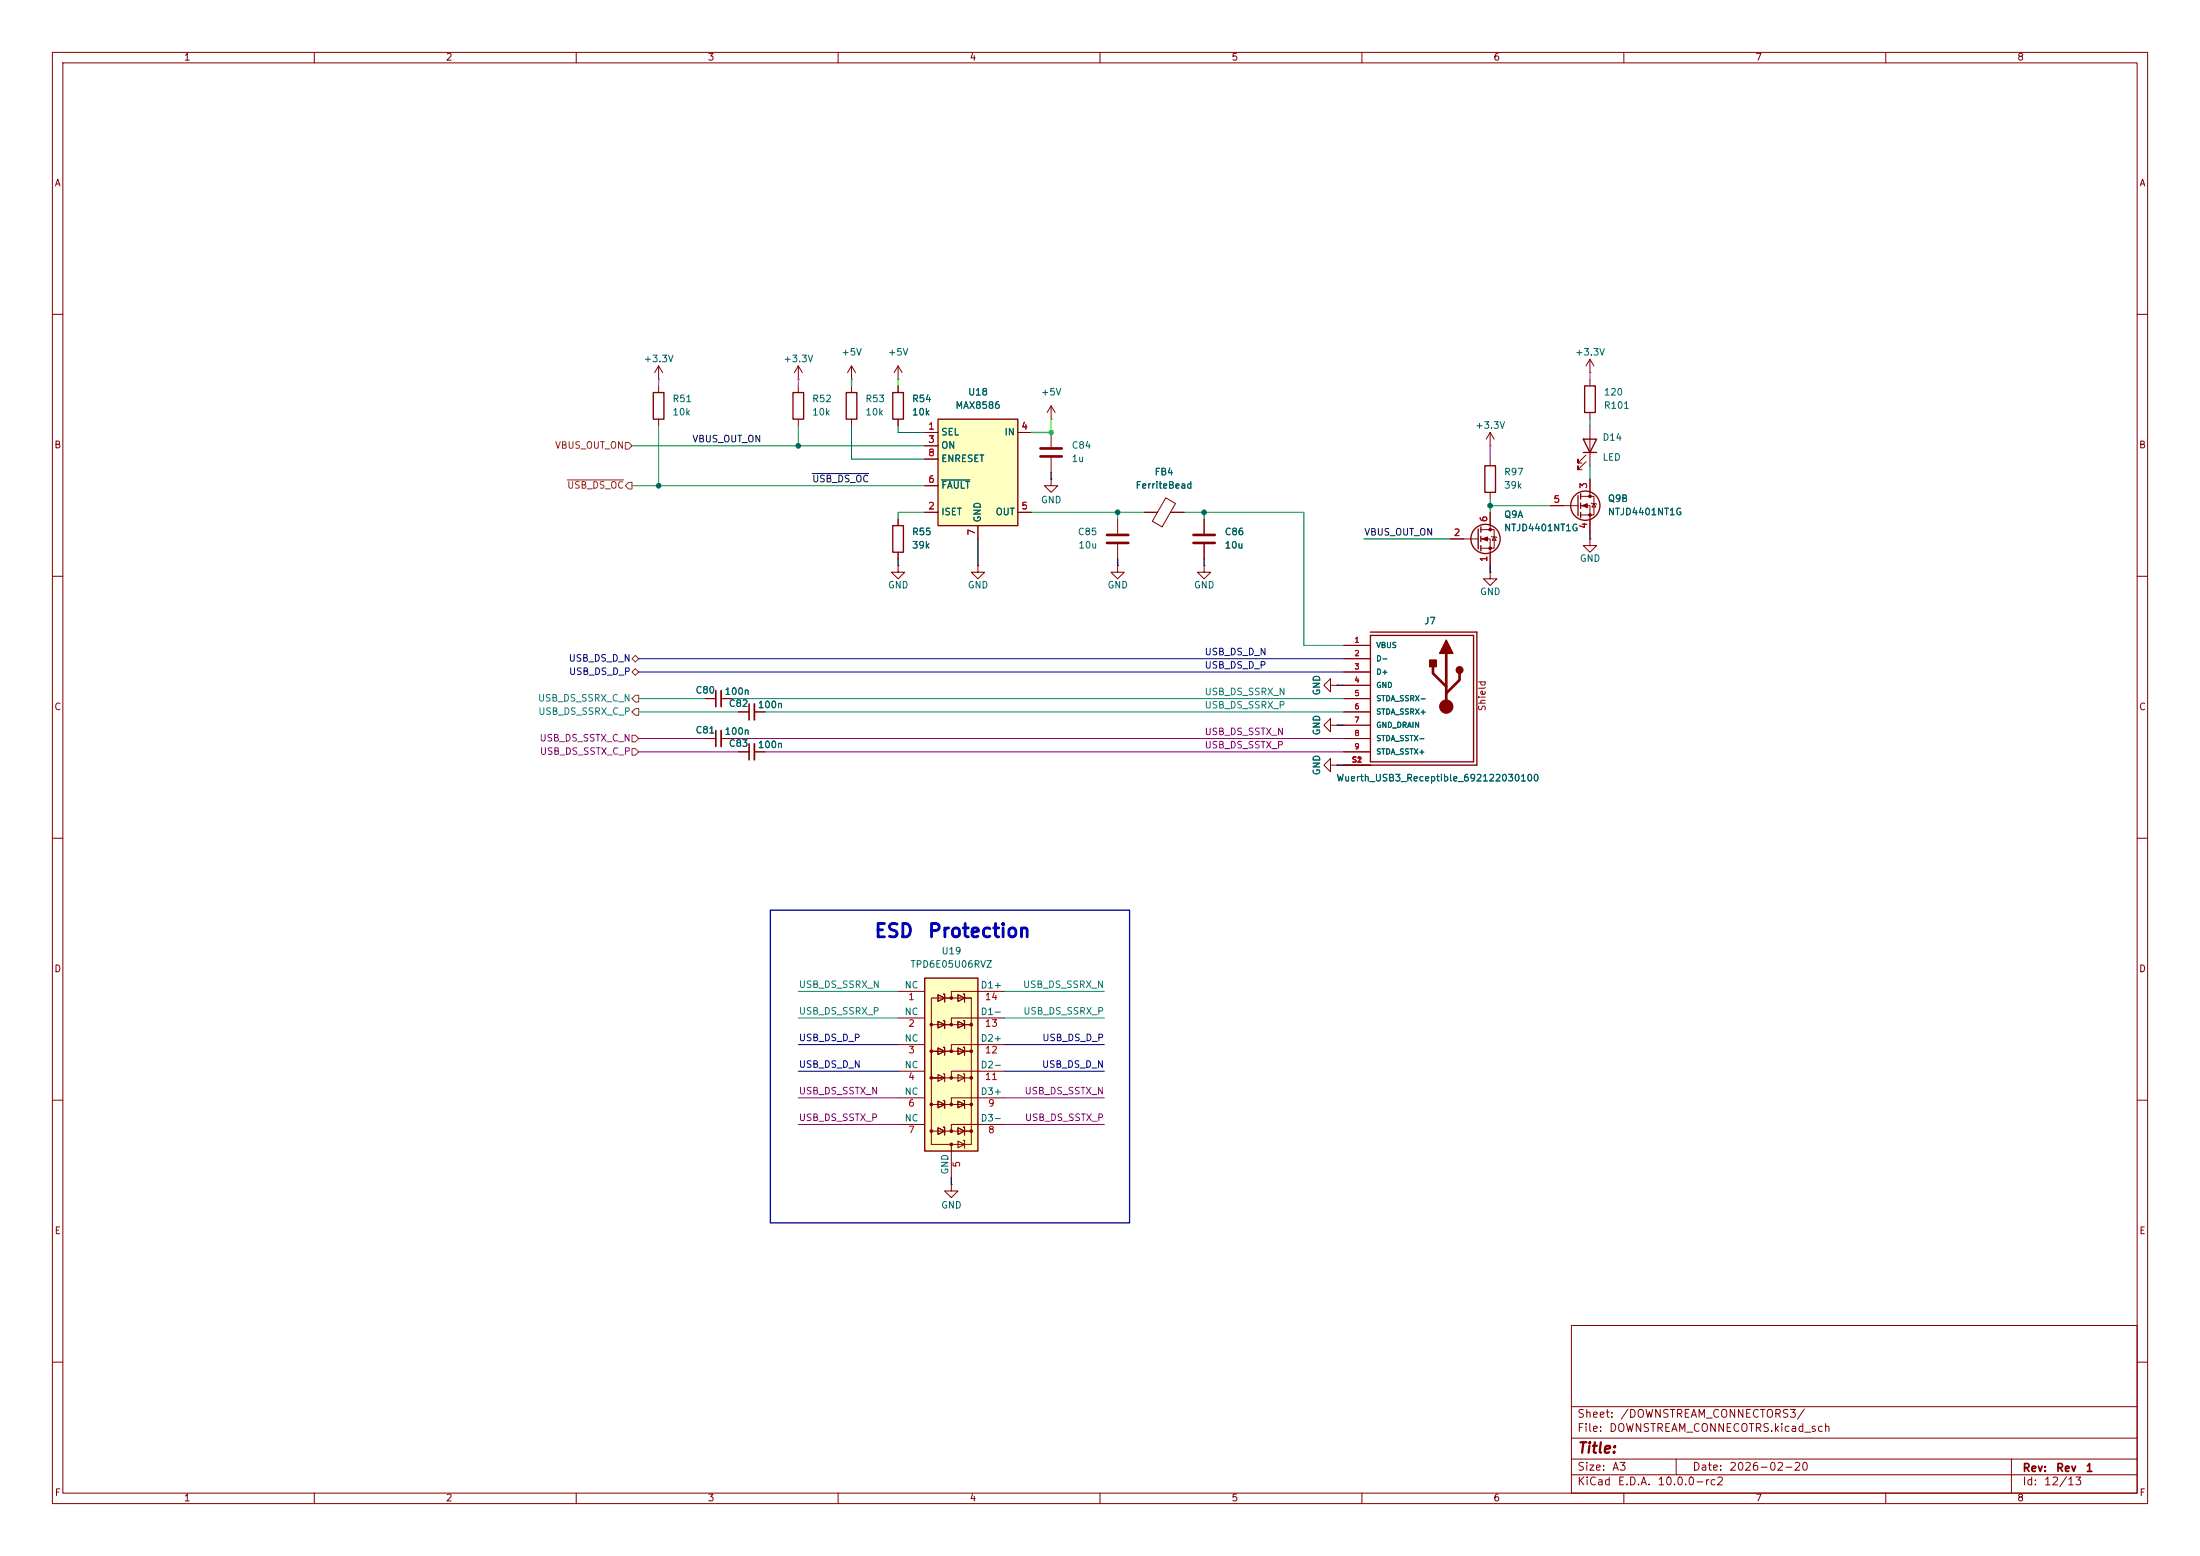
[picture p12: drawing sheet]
<svg xmlns="http://www.w3.org/2000/svg" width="420mm" height="297mm" viewBox="0 0 420 297" stroke-linecap="round" stroke-linejoin="round" font-family="sans-serif">
<g fill="none" stroke="#840000" stroke-width=".19">
<path d="M10 10h400v277h-400zM12 12h396v273h-396zM60 10v2M110 10v2M160 10v2M210 10v2M260 10v2M310 10v2M360 10v2M10 60h2M171.4 72.4h.1M171.4 69.9l-.7 1.2"/>
<path d="M171.4 69.9l.8 1.2M171.4 69.9v2.5M408 60h2M10 110h2M186.7 108v1.2h1.3l-1.3 1.3-1.3-1.3h1.3M186.7 108h.1M408 110h2M141 135.9h2M144 135.9h2M256.5 123.2h5.1M256.5 125.7h5.1M256.5 128.3h5.1"/>
<path d="M256.5 130.8h5.1M256.5 133.4h5.1M256.5 135.9h5.1M256.5 138.4h5.1M10 160h2M256.5 141h5.1M256.5 143.5h5.1M256.5 146.1h5.1M408 160h2M10 210h2M408 210h2M300 253h108v32h-108z"/>
<path d="M10 260h2M300 278.5h108M300 274.5h108M300 268.5h108M320 278.5v3M384 278.5v6.5M408 260h2M60 285v2M110 285v2M160 285v2M210 285v2M260 285v2"/>
<path d="M300 281.5h108M310 285v2M360 285v2"/>
</g>
<path d="M261.6 121.3h19.7v24.1h-19.7zM261.6 120.7h20.3v25.4h-20.3" fill="none" stroke="#840000" stroke-width=".25"/>
<g fill="#840000" stroke="#840000" stroke-width=".25">
<path d="M272.9 126h1.3v1.3h-1.3z"/>
<path d="M276.1 122.2l1.3 2.5h-2.6z"/>
<circle cx="278.6" cy="127.9" r=".63"/>
</g>
<path d="M273.6 127.3v1.2l2.5 2.6M276.1 124.7v10.2M278.6 128.5v1.3l-2.5 2.5" fill="none" stroke="#840000" stroke-width=".51"/>
<circle cx="276.1" cy="134.9" r="1.27" fill="#840000" stroke="#840000" stroke-width=".19"/>
<path d="M143 134.4v3" fill="none" stroke="#840000" stroke-width=".3"/>
<path d="M144 134.4v3" fill="none" stroke="#840000" stroke-width=".33"/>
<path d="M179.1 80h15.2v20.3h-15.2z" fill="#ffffc2"/>
<path d="M179.1 80h15.2v20.3h-15.2z" fill="none" stroke="#840000" stroke-width=".25"/>
<path d="M176.5 82.6h2.6M176.5 97.8h2.6M176.5 85.1h2.6M176.5 92.7h2.6M176.5 87.6h2.6M194.3 82.6h2.5M194.3 97.8h2.5M186.7 100.3v2.6" fill="none" stroke="#840000" stroke-width=".19"/>
<path d="M179.7 91.6h5.5" fill="none" stroke="#006464" stroke-width=".19"/>
<path d="M176.5 186.7h10.2v33h-10.2z" fill="#ffffc2"/>
<g fill="none" stroke="#840000" stroke-width=".25">
<path d="M124.7 74.9h2v5.1h-2zM151.4 74.9h2v5.1h-2zM161.5 74.9h2.1v5.1h-2.1zM170.4 74.9h2.1v5.1h-2.1zM302.5 73.7h2v5h-2zM283.5 88.9h2v5.1h-2zM301.2 94.6v3.8M301.8 94.2v1.1M301.8 96v1M301.8 97.8v1M302.3 83.8h2.5l-1.3 2.6zM302.3 86.4h2.5"/>
<path d="M170.4 100.3h2.1v5.1h-2.1zM282.2 101v3.8M282.7 100.6v1M282.7 102.4v1M282.7 104.1v1.1M176.5 186.7h10.2v33h-10.2z"/>
<circle cx="302.6" cy="96.5" r="2.79"/>
<circle cx="283.6" cy="102.9" r="2.79"/>
</g>
<g fill="none" stroke="#840000" stroke-width=".19">
<path d="M125.7 72.4h.1M125.7 69.9l-.7 1.2M125.7 69.9l.8 1.2M125.7 69.9v2.5M125.7 73.7v1.2M152.4 72.4h.1M152.4 69.9l-.8 1.2M152.4 69.9l.8 1.2M152.4 69.9v2.5M152.4 73.7v1.2M162.6 72.4h.1M162.6 69.9l-.8 1.2"/>
<path d="M162.6 69.9l.7 1.2M162.6 69.9v2.5M162.6 73.7v1.2M171.4 73.7v1.2M200.7 77.5v2.5M200.7 77.5l-.8 1.2M200.7 77.5l.7 1.2M303.5 71.1h.1M303.5 68.6v2.5M303.5 72.4v1.3M303.5 78.7v1.3M303.5 68.6l-.7 1.3"/>
<path d="M303.5 68.6l.8 1.3M125.7 80v1.3M152.4 80v1.3M162.6 80v1.3M171.4 80v1.3M171.4 99.1v1.2M176.5 97.8h2.6M176.5 82.6h2.6M176.5 85.1h2.6M176.5 92.7h2.6M176.5 87.6h2.6M194.3 97.8h2.5"/>
<path d="M194.3 82.6h2.5M200.7 91.4v1.3h-1.3l1.3 1.3 1.2-1.3h-1.2M200.7 91.4h.1M200.7 80h.1M200.7 82.6v2.7M200.7 87.4v2.8M213.4 99.1v2.8M218.4 97.8h2.6M222.6 95l1.8 1.1-2.6 4.5-1.8-1.1zM223.5 97.8h2.6M229.9 99.1v2.8M284.5 85.1h.1"/>
<path d="M284.5 82.6l-.8 1.2M284.5 82.6l.7 1.2M284.5 82.6v2.5M284.5 87.6v1.3M284.5 94v1.3M284.5 97.8v3.3M295.9 96.5h5.3M301.8 94.7h2.5v3.6h-2.5M301.8 96.5h1.7v5.1M302.8 88.1l-1.6 1.6v-.8v.8h.8M302.8 86.9l-1.6 1.5v-.8v.8h.8M303.5 81.3v7.6"/>
<path d="M303.5 91.4v3.3M303.8 96l1 .3M304.3 96.1l.4 .7h-.8zM171.4 108v1.2h1.3l-1.3 1.3-1.2-1.3h1.2M171.4 108h.1M171.4 105.4v1.3M186.7 100.3v2.6M213.4 108v1.2h1.2l-1.2 1.3-1.3-1.3h1.3M213.4 108h.1M213.4 103.9v2.8M229.9 108v1.2h1.2l-1.2 1.3-1.3-1.3h1.3M229.9 108h.1"/>
<path d="M229.9 103.9v2.8M276.9 102.9h5.3M282.7 101.1h2.5v3.5h-2.5M282.7 102.9h1.8v5.1M284.5 109.2v1.3h1.2l-1.2 1.3-1.3-1.3h1.3M284.5 109.2h.1M284.7 102.4l1 .2M285.2 102.5l.4 .6h-.7zM303.5 102.9v1.2h1.3l-1.3 1.3-1.2-1.3h1.2M303.5 102.9h.1M134.6 133.4h2.1M137.7 133.4h2"/>
<path d="M141 135.9h2M144 135.9h2M254 138.4v-1.2l-1.3 1.2 1.3 1.3v-1.3h1.3M254 130.8v-1.3l-1.3 1.3 1.3 1.3v-1.3h1.3M255.3 138.4h.1M255.3 130.8h.1M256.5 133.4h5.1M256.5 123.2h5.1M256.5 125.7h5.1M256.5 128.3h5.1M256.5 130.8h5.1M256.5 135.9h5.1"/>
<path d="M256.5 138.4h5.1M134.6 141h2.1M137.7 141h2M141 143.5h2M144 143.5h2M254 146.1v-1.3l-1.3 1.3 1.3 1.2v-1.2h1.3M255.3 146.1h.1M256.5 143.5h5.1M256.5 141h5.1M256.5 146.1h5.1M171.4 189.2h5.1M171.4 194.3h5.1"/>
<path d="M171.4 199.4h5.1M177.8 195.6v5.1M179.1 189.9l1.2 .6-1.2 .6zM179.1 194.9l1.2 .7-1.2 .6zM180.1 189.7h.2v1.6M180.1 194.8h.2v1.5M180.1 199.9h.2v1.5M180.3 190.5h-2.5v5.1h2.5M180.3 190.5h5.1v27.9h-7.6v-2.5M180.3 195.6h5.1M182.9 189.9l1.2 .6-1.2 .6zM182.9 194.9l1.2 .7-1.2 .6z"/>
<path d="M183.9 189.7h.2v1.6M183.9 194.8h.2v1.5M183.9 199.9h.2v1.5M191.8 189.2h-10.2v1.3M191.8 194.3h-10.2v1.3M191.8 199.4h-10.2v1.3M171.4 204.5h5.1M171.4 209.6h5.1M171.4 214.6h5.1M179.1 200l1.2 .7-1.2 .6zM179.1 205.1l1.2 .6-1.2 .7zM179.1 210.2l1.2 .6-1.2 .7z"/>
<path d="M179.1 215.3l1.2 .6-1.2 .6zM180.1 205h.2v1.5M180.1 210.1h.2v1.5M180.1 215.1h.2v1.6M180.3 200.7h-2.5v5h2.5M180.3 210.8h-2.5v5.1h2.5M180.3 200.7h5.1M180.3 210.8h5.1M180.3 215.9h5.1M181.6 218.4v6.4M182.9 200l1.2 .7-1.2 .6zM182.9 205.1l1.2 .6-1.2 .7z"/>
<path d="M182.9 210.2l1.2 .6-1.2 .7zM182.9 215.3l1.2 .6-1.2 .6zM182.9 217.8l1.2 .6-1.2 .7zM183.9 205h.2v1.5M183.9 210.1h.2v1.5M183.9 215.1h.2v1.6M183.9 217.7h.2v1.5M185.4 205.7h-7.6v5.1M191.8 204.5h-10.2v1.2M191.8 209.6h-10.2v1.2M191.8 214.6h-10.2v1.3M181.6 226.1v1.2h1.3l-1.3 1.3-1.3-1.3h1.3"/>
<path d="M181.6 226.1h.1"/>
</g>
<g fill="#840000" stroke="#840000" stroke-width=".19">
<path d="M302 96.5l1-.4v.8z"/>
<path d="M283 102.9l1-.4v.8z"/>
<circle cx="181.6" cy="190.5" r=".25"/>
<circle cx="185.4" cy="195.6" r=".25"/>
<circle cx="181.6" cy="195.6" r=".25"/>
<circle cx="177.8" cy="195.6" r=".25"/>
<circle cx="185.4" cy="200.7" r=".25"/>
<circle cx="181.6" cy="200.7" r=".25"/>
<circle cx="177.8" cy="200.7" r=".25"/>
<circle cx="185.4" cy="205.7" r=".25"/>
<circle cx="181.6" cy="205.7" r=".25"/>
<circle cx="177.8" cy="205.7" r=".25"/>
<circle cx="185.4" cy="210.8" r=".25"/>
<circle cx="181.6" cy="210.8" r=".25"/>
<circle cx="177.8" cy="210.8" r=".25"/>
<circle cx="185.4" cy="215.9" r=".25"/>
<circle cx="181.6" cy="215.9" r=".25"/>
<circle cx="177.8" cy="215.9" r=".25"/>
<circle cx="181.6" cy="218.4" r=".25"/>
<circle cx="303.5" cy="94.7" r=".25"/>
<circle cx="303.5" cy="98.3" r=".25"/>
<circle cx="284.5" cy="101.1" r=".25"/>
<circle cx="284.5" cy="104.6" r=".25"/>
</g>
<path d="M198.6 87.1h4.1M198.6 85.6h4.1M211.3 103.6h4.1M211.3 102.1h4.1M227.8 103.6h4.1M227.8 102.1h4.1" fill="none" stroke="#840000" stroke-width=".51"/>
<path d="M136.7 131.8v3.1M136.7 139.4v3.1M143 142v3" fill="none" stroke="#840000" stroke-width=".3"/>
<path d="M137.7 131.8v3.1M137.7 139.4v3.1M144 142v3" fill="none" stroke="#840000" stroke-width=".33"/>
<path d="M108.3 91.6h10.8M119.4 84.5h.6l.6 .6-.6 .6h-.6zM120 92.1h.6v1.2h-.6l-.6-.6zM120.6 128.3l.7-.7 .6 .7-.6 .6zM120.6 125.7l.7-.6 .6 .6-.6 .7zM121.3 135.3h.6v1.2h-.6l-.7-.6zM121.3 132.7h.6v1.3h-.6l-.7-.6zM120.6 140.3h.7l.6 .7-.6 .6h-.7zM120.6 142.9h.7l.6 .6-.6 .6h-.7z" fill="none" stroke="#725600" stroke-width=".19"/>
<path d="M155.1 90.4h10.7" fill="none" stroke="#0f0f0f" stroke-width=".19"/>
<path d="M121.9 141h12.7M121.9 143.5h19.1M139.7 141h116.8M146 143.5h110.5M152.4 214.6h19M152.4 209.6h19M191.8 214.6h19M191.8 209.6h19" fill="none" stroke="#840084" stroke-width=".19"/>
<path d="M121.9 135.9h19.1M121.9 133.4h12.7M139.7 133.4h116.8M146 135.9h110.5M152.4 194.3h19M152.4 189.2h19M191.8 194.3h19M191.8 189.2h19" fill="none" stroke="#008484" stroke-width=".19"/>
<g fill="none" stroke="#009600" stroke-width=".19">
<path d="M120.6 92.7h55.9M120.6 85.1h55.9M125.7 81.3v11.4M152.4 81.3v3.8M162.6 81.3v6.3h13.9M171.4 81.3v1.3h5.1M176.5 97.8h-5.1v1.3M196.8 97.8h21.6M213.4 97.8v1.3M226.1 97.8h22.8v25.4h7.6M229.9 97.8v1.3M284.5 95.3v2.5"/>
<path d="M284.5 96.5h11.4M303.5 80v1.3M303.5 88.9v2.5M260.3 102.9h16.6"/>
</g>
<path d="M121.9 128.3h134.6M121.9 125.7h134.6M152.4 199.4h19M191.8 199.4h19M152.4 204.5h19M191.8 204.5h19" fill="none" stroke="#000084" stroke-width=".19"/>
<path d="M200.7 90.2v1.2M171.4 106.7v1.3M186.7 102.9v5.1M213.4 106.7v1.3M229.9 106.7v1.3M284.5 108v1.2M303.5 101.6v1.3M255.3 138.4h1.2M255.3 130.8h1.2M255.3 146.1h1.2M181.6 224.8v1.3" fill="none" stroke="#000" stroke-width=".25"/>
<path d="M125.7 72.4v1.3M152.4 72.4v1.3M303.5 71.1v1.3M284.5 85.1v2.5" fill="none" stroke="#f0f" stroke-width=".25"/>
<path d="M162.6 72.4v1.3M171.4 72.4v1.3M200.7 80v2.6h-3.9" fill="none" stroke="#0f0" stroke-width=".25"/>
<path d="M147.1 173.7h68.5v59.7h-68.5z" fill="none" stroke="#0000c2" stroke-width=".25"/>
<path d="M179.7 91.6h5.5" fill="none" stroke="#006464" stroke-width=".19"/>
<g fill="#009600" stroke="#009600" stroke-width=".19">
<circle cx="284.5" cy="96.5" r=".46"/>
<circle cx="229.9" cy="97.8" r=".46"/>
<circle cx="213.4" cy="97.8" r=".46"/>
<circle cx="125.7" cy="92.7" r=".46"/>
<circle cx="152.4" cy="85.1" r=".46"/>
</g>
<circle cx="200.7" cy="82.6" r=".46" fill="#0f0" stroke="#0f0" stroke-width=".19"/>
<g font-size="2.5" fill="#0000c2">
<text x="166.8" y="179.6">ESD</text>
<text x="177" y="179.6">Protection</text>
</g>
<text font-size="2" fill="#840000" x="301" y="277.9">Title:</text>
<g font-size="1.5" fill="#840000">
<text x="301" y="273.7">File:</text>
<text x="301" y="271">Sheet:</text>
<text x="307.1" y="273.7">DOWNSTREAM_CONNECOTRS.kicad_sch</text>
<text x="309.2" y="271">/DOWNSTREAM_CONNECTORS3/</text>
<text x="301" y="281.1">Size:</text>
<text x="307.6" y="281.1">A3</text>
<text x="323" y="281.1">Date:</text>
<text x="330" y="281.1">2026-02-20</text>
<text x="386" y="281.3">Rev:</text>
<text x="392.4" y="281.3">Rev</text>
<text x="398" y="281.3">1</text>
<text x="301" y="283.9">KiCad</text>
<text x="308.7" y="283.9">E.D.A.</text>
<text x="316.3" y="283.9">10.0.0-rc2</text>
<text x="386" y="283.9">Id:</text>
<text x="390.1" y="283.9">12/13</text>
</g>
<g font-size="1.3" fill="#840000">
<text x="35" y="11.9">1</text>
<text x="85" y="11.9">2</text>
<text x="135" y="11.9">3</text>
<text x="185" y="11.9">4</text>
<text x="235" y="11.9">5</text>
<text x="285" y="11.9">6</text>
<text x="335" y="11.9">7</text>
<text x="385" y="11.9">8</text>
<text x="10.3" y="35.9">A</text>
<text x="408.3" y="35.9">A</text>
<text x="10.3" y="85.9">B</text>
<text x="408.2" y="85.9">B</text>
<text x="10.3" y="135.9">C</text>
<text x="283.9" y="135.9" transform="rotate(-90 283.9 135.9)">Shield</text>
<text x="408.2" y="135.9">C</text>
<text x="10.3" y="185.9">D</text>
<text x="408.2" y="185.9">D</text>
<text x="10.3" y="235.9">E</text>
<text x="408.3" y="235.9">E</text>
<text x="10.3" y="285.9">F</text>
<text x="35" y="286.9">1</text>
<text x="85" y="286.9">2</text>
<text x="135" y="286.9">3</text>
<text x="185" y="286.9">4</text>
<text x="235" y="286.9">5</text>
<text x="285" y="286.9">6</text>
<text x="335" y="286.9">7</text>
<text x="385" y="286.9">8</text>
<text x="408.3" y="285.9">F</text>
</g>
<g font-size="1.3" fill="#006464">
<text x="122.8" y="69.4">+3.3V</text>
<text x="149.5" y="69.4">+3.3V</text>
<text x="160.5" y="68.2">+5V</text>
<text x="169.4" y="68.2">+5V</text>
<text x="300.6" y="68.2">+3.3V</text>
<text x="128.3" y="77.1">R51</text>
<text x="154.9" y="77.1">R52</text>
<text x="165.1" y="77.1">R53</text>
<text x="174" y="77.1">R54</text>
<text x="184.7" y="75.8">U18</text>
<text x="198.6" y="75.8">+5V</text>
<text x="306.1" y="75.8">120</text>
<text x="128.3" y="79.6">10k</text>
<text x="154.9" y="79.6">10k</text>
<text x="165.1" y="79.6">10k</text>
<text x="174" y="79.6">10k</text>
<text x="179.6" y="83.4">SEL</text>
<text x="182.3" y="78.3">MAX8586</text>
<text x="191.7" y="83.4">IN</text>
<text x="281.5" y="82.1">+3.3V</text>
<text x="306.1" y="78.3">R101</text>
<text x="179.6" y="86">ON</text>
<text x="179.6" y="88.5">ENRESET</text>
<text x="204.5" y="88.5">1u</text>
<text x="204.5" y="86">C84</text>
<text x="305.8" y="88.2">LED</text>
<text x="305.8" y="84.4">D14</text>
<text x="179.6" y="93.6">FAULT</text>
<text x="216.7" y="93.6">FerriteBead</text>
<text x="220.3" y="91">FB4</text>
<text x="287" y="93.6">39k</text>
<text x="287" y="91">R97</text>
<text x="179.6" y="98.7">ISET</text>
<text x="187.6" y="99.8" transform="rotate(-90 187.6 99.8)">GND</text>
<text x="190" y="98.7">OUT</text>
<text x="198.6" y="96.4">GND</text>
<text x="287" y="101.7">NTJD4401NT1G</text>
<text x="287" y="99.2">Q9A</text>
<text x="306.8" y="98.7">NTJD4401NT1G</text>
<text x="306.8" y="96.1">Q9B</text>
<text x="174" y="105">39k</text>
<text x="174" y="102.5">R55</text>
<text x="205.6" y="102.5">C85</text>
<text x="205.8" y="105">10u</text>
<text x="233.7" y="102.5">C86</text>
<text x="233.7" y="105">10u</text>
<text x="301.5" y="107.5">GND</text>
<text x="169.4" y="112.6">GND</text>
<text x="184.7" y="112.6">GND</text>
<text x="211.3" y="112.6">GND</text>
<text x="227.8" y="112.6">GND</text>
<text x="282.4" y="113.9">GND</text>
<text x="271.8" y="119.5">J7</text>
<text x="132.7" y="132.7">C80</text>
<text x="138.2" y="132.9">100n</text>
<text x="139" y="135.2">C82</text>
<text x="144.6" y="135.5">100n</text>
<text x="252.3" y="132.8" transform="rotate(-90 252.3 132.8)">GND</text>
<text x="132.7" y="140.3">C81</text>
<text x="138.2" y="140.6">100n</text>
<text x="139" y="142.8">C83</text>
<text x="144.6" y="143.1">100n</text>
<text x="252.3" y="140.5" transform="rotate(-90 252.3 140.5)">GND</text>
<text x="252.3" y="148.1" transform="rotate(-90 252.3 148.1)">GND</text>
<text x="255" y="149.5">Wuerth_USB3_Receptible_692122030100</text>
<text x="173.7" y="185">TPD6E05U06RVZ</text>
<text x="179.6" y="182.5">U19</text>
<text x="172.6" y="189">NC</text>
<text x="187.1" y="189">D1+</text>
<text x="172.6" y="194.1">NC</text>
<text x="187.1" y="194.1">D1-</text>
<text x="172.6" y="199.1">NC</text>
<text x="187.1" y="199.1">D2+</text>
<text x="172.6" y="204.2">NC</text>
<text x="172.6" y="209.3">NC</text>
<text x="187.1" y="209.3">D3+</text>
<text x="187.1" y="204.2">D2-</text>
<text x="172.6" y="214.4">NC</text>
<text x="187.1" y="214.4">D3-</text>
<text x="181.4" y="224.3" transform="rotate(-90 181.4 224.3)">GND</text>
<text x="179.6" y="231">GND</text>
</g>
<g font-size="1.3" fill="#a90000">
<text x="177.1" y="82.3">1</text>
<text x="194.9" y="82.3">4</text>
<text x="177.1" y="84.8">3</text>
<text x="177.1" y="87.4">8</text>
<text x="177.1" y="92.5">6</text>
<text x="303.3" y="93.4" transform="rotate(-90 303.3 93.4)">3</text>
<text x="177.1" y="97.5">2</text>
<text x="194.9" y="97.5">5</text>
<text x="284.2" y="99.8" transform="rotate(-90 284.2 99.8)">6</text>
<text x="296.5" y="96.3">5</text>
<text x="303.3" y="101" transform="rotate(-90 303.3 101)">4</text>
<text x="186.4" y="102.3" transform="rotate(-90 186.4 102.3)">7</text>
<text x="277.4" y="102.6">2</text>
<text x="284.2" y="107.4" transform="rotate(-90 284.2 107.4)">1</text>
<text x="173.3" y="191.2">1</text>
<text x="187.9" y="191.2">14</text>
<text x="173.3" y="196.3">2</text>
<text x="187.9" y="196.3">13</text>
<text x="173.3" y="201.4">3</text>
<text x="187.9" y="201.4">12</text>
<text x="173.3" y="206.5">4</text>
<text x="187.9" y="206.5">11</text>
<text x="173.3" y="211.5">6</text>
<text x="188.5" y="211.5">9</text>
<text x="173.3" y="216.6">7</text>
<text x="188.5" y="216.6">8</text>
<text x="183.6" y="223" transform="rotate(-90 183.6 223)">5</text>
</g>
<g font-size="1.3" fill="#725600">
<text x="105.9" y="86">VBUS_OUT_ON</text>
<text x="108.2" y="93.6">USB_DS_OC</text>
</g>
<g font-size="1.3" fill="#0f0f0f">
<text x="132.1" y="84.7">VBUS_OUT_ON</text>
<text x="154.9" y="92.4">USB_DS_OC</text>
<text x="260.3" y="102.5">VBUS_OUT_ON</text>
</g>
<g font-size="1.3" fill="#000084">
<text x="229.9" y="125.4">USB_DS_D_N</text>
<text x="108.5" y="126.6">USB_DS_D_N</text>
<text x="108.5" y="129.1">USB_DS_D_P</text>
<text x="229.9" y="127.9">USB_DS_D_P</text>
<text x="152.4" y="199">USB_DS_D_P</text>
<text x="198.9" y="199">USB_DS_D_P</text>
<text x="152.4" y="204.1">USB_DS_D_N</text>
<text x="198.8" y="204.1">USB_DS_D_N</text>
</g>
<g font-size="1.3" fill="#008484">
<text x="102.6" y="134.2">USB_DS_SSRX_C_N</text>
<text x="102.7" y="136.8">USB_DS_SSRX_C_P</text>
<text x="229.9" y="133">USB_DS_SSRX_N</text>
<text x="229.9" y="135.5">USB_DS_SSRX_P</text>
<text x="152.4" y="188.9">USB_DS_SSRX_N</text>
<text x="195.2" y="188.9">USB_DS_SSRX_N</text>
<text x="152.4" y="194">USB_DS_SSRX_P</text>
<text x="195.3" y="194">USB_DS_SSRX_P</text>
</g>
<g font-size="1.3" fill="#840084">
<text x="102.9" y="141.8">USB_DS_SSTX_C_N</text>
<text x="229.9" y="143.2">USB_DS_SSTX_P</text>
<text x="229.9" y="140.6">USB_DS_SSTX_N</text>
<text x="103" y="144.4">USB_DS_SSTX_C_P</text>
<text x="152.4" y="209.2">USB_DS_SSTX_N</text>
<text x="195.5" y="209.2">USB_DS_SSTX_N</text>
<text x="152.4" y="214.3">USB_DS_SSTX_P</text>
<text x="195.6" y="214.3">USB_DS_SSTX_P</text>
</g>
<g font-size="1" fill="#a90000">
<text x="258.5" y="122.9">1</text>
<text x="258.5" y="125.5">2</text>
<text x="258.5" y="128">3</text>
<text x="258.5" y="130.6">4</text>
<text x="258.5" y="133.1">5</text>
<text x="258.5" y="135.6">6</text>
<text x="258.5" y="138.2">7</text>
<text x="258.5" y="140.7">8</text>
<text x="258.5" y="143.3">9</text>
<text x="258" y="145.8">S1</text>
<text x="259" y="145.8">2</text>
</g>
<g font-size="1" fill="#006464">
<text x="262.6" y="123.9">VBUS</text>
<text x="262.6" y="126.5">D-</text>
<text x="262.6" y="129">D+</text>
<text x="262.6" y="131.5">GND</text>
<text x="262.6" y="134.1">STDA_SSRX-</text>
<text x="262.6" y="136.6">STDA_SSRX+</text>
<text x="262.6" y="139.2">GND_DRAIN</text>
<text x="262.6" y="141.7">STDA_SSTX-</text>
<text x="262.6" y="144.2">STDA_SSTX+</text>
</g>
</svg>
